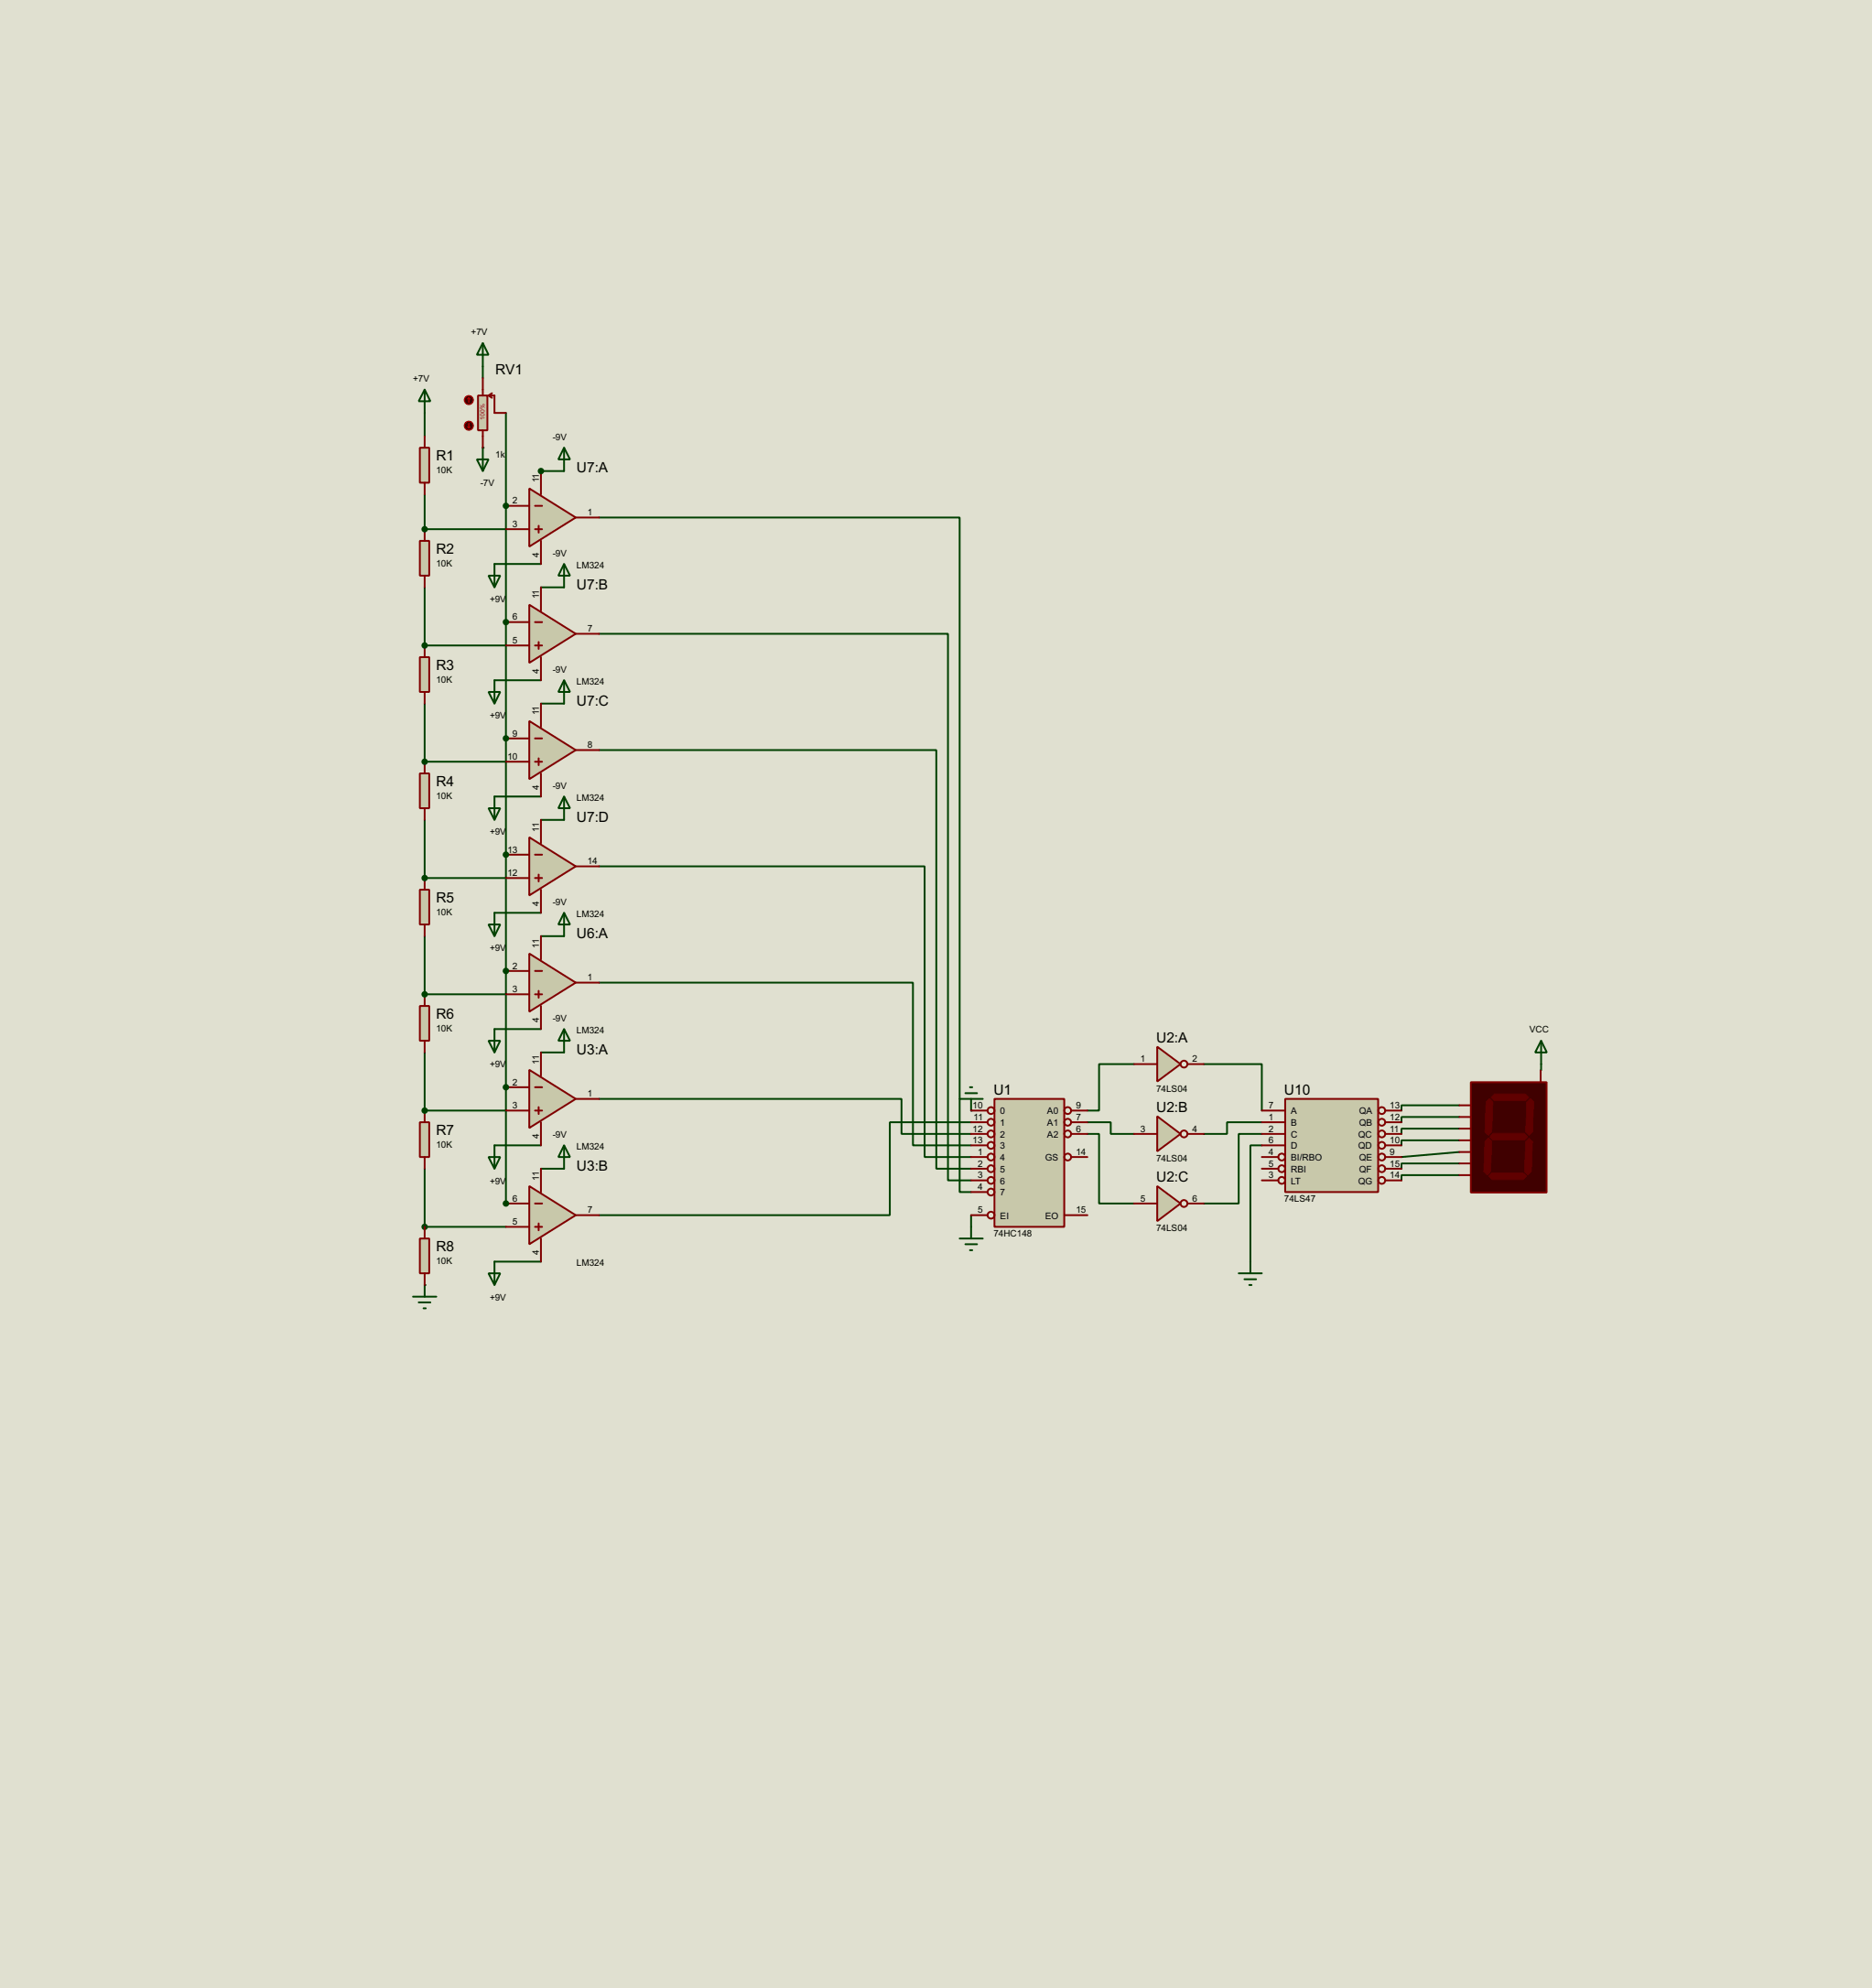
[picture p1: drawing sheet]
<svg xmlns="http://www.w3.org/2000/svg" width="409mm" height="434mm" viewBox="0 0 409 434" stroke-linecap="round" stroke-linejoin="round" font-family="sans-serif">
<path d="M0 0h408.9v434.3h-408.9z" fill="#e0e0d0"/>
<path d="M92.8 229.9v12.7" fill="none" stroke="#004000" stroke-width=".4"/>
<circle cx="92.8" cy="242.6" r=".2" fill="#004000"/>
<path d="M92.8 242.6h17.7" fill="none" stroke="#004000" stroke-width=".4"/>
<circle cx="92.8" cy="141" r=".2" fill="#004000"/>
<path d="M92.8 128.3v12.7h17.7M92.8 153.7v12.7" fill="none" stroke="#004000" stroke-width=".4"/>
<circle cx="92.8" cy="166.4" r=".2" fill="#004000"/>
<path d="M92.8 166.4h17.7M92.8 204.5v12.7" fill="none" stroke="#004000" stroke-width=".4"/>
<circle cx="92.8" cy="217.2" r=".2" fill="#004000"/>
<path d="M92.8 90.2v5.1M92.8 108v7.6M92.8 217.2h17.7M336.6 232.5l-.1 1.4M318.8 241.5h-12.7v1.1M318.8 244h-12.7v1.2M318.8 246.6h-12.7v1.1M318.8 249.1h-12.7v1.1M318.8 254.2h-12.7v1.1M318.8 256.7h-12.7v1.2M318.8 251.7l-12.7 1.1" fill="none" stroke="#004000" stroke-width=".4"/>
<circle cx="92.8" cy="115.6" r=".2" fill="#004000"/>
<path d="M92.8 115.6h17.7M92.8 179.1v12.7" fill="none" stroke="#004000" stroke-width=".4"/>
<circle cx="92.8" cy="191.8" r=".2" fill="#004000"/>
<path d="M92.8 191.8h17.7M92.8 255.3v12.7h17.7" fill="none" stroke="#004000" stroke-width=".4"/>
<circle cx="110.5" cy="110.5" r=".2" fill="#004000"/>
<path d="M110.5 110.5v25.4" fill="none" stroke="#004000" stroke-width=".4"/>
<circle cx="110.5" cy="135.9" r=".2" fill="#004000"/>
<path d="M110.5 135.9v25.4" fill="none" stroke="#004000" stroke-width=".4"/>
<circle cx="110.5" cy="161.3" r=".2" fill="#004000"/>
<path d="M110.5 161.3v25.4" fill="none" stroke="#004000" stroke-width=".4"/>
<circle cx="110.5" cy="186.7" r=".2" fill="#004000"/>
<path d="M110.5 186.7v25.4" fill="none" stroke="#004000" stroke-width=".4"/>
<circle cx="110.5" cy="212.1" r=".2" fill="#004000"/>
<path d="M110.5 212.1v25.4" fill="none" stroke="#004000" stroke-width=".4"/>
<circle cx="110.5" cy="237.5" r=".2" fill="#004000"/>
<path d="M110.5 237.5v25.4" fill="none" stroke="#004000" stroke-width=".4"/>
<circle cx="110.5" cy="262.9" r=".2" fill="#004000"/>
<g fill="none" stroke="#004000" stroke-width=".4">
<path d="M108 123.2h10.2M118.2 128.3h5M108 148.6h10.2M118.2 153.7h5M108 174h10.2M118.2 179.1h5M108 199.4h10.2M118.2 204.5h5M108 224.8h10.2M118.2 229.9h5M108 250.2h10.2M118.2 255.3h5"/>
<path d="M108 275.6h10.2"/>
</g>
<circle cx="105.5" cy="97.8" r=".2" fill="#004000"/>
<path d="M105.5 80.1v2.5M110.5 90.2v20.3M118.2 102.9h5" fill="none" stroke="#004000" stroke-width=".4"/>
<g fill="#004000">
<circle cx="118.2" cy="102.9" r=".2"/>
<circle cx="92.8" cy="268" r=".2"/>
<circle cx="92.8" cy="280.7" r=".2"/>
<circle cx="212.1" cy="242.6" r=".2"/>
</g>
<g fill="none" stroke="#004000" stroke-width=".4">
<path d="M130.9 113.1h78.7v147.3h2.5M130.9 138.5h76.2v119.4h5M130.9 163.9h73.6v91.4h7.6M130.9 189.3h71.1v63.5h10.1M130.9 214.7h68.5v35.5h12.7M247.7 232.5h-7.6v10.1h-2.6M262.9 232.5h12.7v10.1M130.9 240.1h66v7.6h15.2M212.1 245.2h-17.7v20.3h-63.5M237.5 245.2h5.1v2.5h5.1M237.5 247.7h2.6v15.2h7.6M275.6 245.2h-7.6v2.5h-5.1"/>
<path d="M275.6 247.7h-5v15.2h-7.7M275.6 250.2h-2.5v25.4M212.1 265.5v2.5"/>
</g>
<path d="M115.6 233.7l10.2 6.4-10.2 6.3z" fill="#c8c8aa" stroke="#800000" stroke-width=".4"/>
<path d="M110.5 237.5h5.1M116.9 237.5h1.5M118.2 229.9v5.1M110.5 242.6h5.1M116.9 242.6h1.5M117.7 241.9v1.5M118.2 245.2v5M125.8 240.1h5.1" fill="none" stroke="#800000" stroke-width=".4"/>
<path d="M115.6 259.1l10.2 6.4-10.2 6.3z" fill="#c8c8aa" stroke="#800000" stroke-width=".4"/>
<path d="M118.2 255.3v5.1M110.5 262.9h5.1M110.5 268h5.1M116.9 262.9h1.5M116.9 268h1.5M117.7 267.3v1.5M118.2 270.6v5M125.8 265.5h5.1" fill="none" stroke="#800000" stroke-width=".4"/>
<path d="M115.6 208.3l10.2 6.4-10.2 6.3z" fill="#c8c8aa" stroke="#800000" stroke-width=".4"/>
<path d="M110.5 212.1h5.1M110.5 217.2h5.1M116.9 212.1h1.5M116.9 217.2h1.5M117.7 216.5v1.5M118.2 204.5v5.1M118.2 219.8v5M125.8 214.7h5.1" fill="none" stroke="#800000" stroke-width=".4"/>
<path d="M115.6 182.9l10.2 6.4-10.2 6.3z" fill="#c8c8aa" stroke="#800000" stroke-width=".4"/>
<path d="M118.2 179.1v5.1M110.5 186.7h5.1M110.5 191.8h5.1M116.9 186.7h1.5M116.9 191.8h1.5M117.7 191.1v1.5M118.2 194.4v5M125.8 189.3h5.1" fill="none" stroke="#800000" stroke-width=".4"/>
<path d="M115.6 157.5l10.2 6.4-10.2 6.3z" fill="#c8c8aa" stroke="#800000" stroke-width=".4"/>
<path d="M118.2 153.7v5.1M110.5 161.3h5.1M110.5 166.4h5.1M116.9 161.3h1.5M116.9 166.4h1.5M117.7 165.7v1.5M118.2 169v5M125.8 163.9h5.1" fill="none" stroke="#800000" stroke-width=".4"/>
<path d="M115.6 132.1l10.2 6.4-10.2 6.3z" fill="#c8c8aa" stroke="#800000" stroke-width=".4"/>
<path d="M110.5 135.9h5.1M116.9 135.9h1.5M118.2 128.3v5.1M125.8 138.5h5.1M110.5 141h5.1M116.9 141h1.5M117.7 140.3v1.5M118.2 143.6v5" fill="none" stroke="#800000" stroke-width=".4"/>
<path d="M115.6 106.7l10.2 6.4-10.2 6.3z" fill="#c8c8aa" stroke="#800000" stroke-width=".4"/>
<path d="M110.5 110.5h5.1M110.5 115.6h5.1M116.9 110.5h1.5M116.9 115.6h1.5M117.7 114.9v1.5M118.2 102.9v5.1M118.2 118.2v5M125.8 113.1h5.1" fill="none" stroke="#800000" stroke-width=".4"/>
<path d="M91.7 97.8h2.1v7.7h-2.1z" fill="#c8c8aa" stroke="#800000" stroke-width=".4"/>
<path d="M92.8 95.3v2.5M92.8 105.5v2.5" fill="none" stroke="#800000" stroke-width=".4"/>
<path d="M91.7 118.2h2.1v7.6h-2.1z" fill="#c8c8aa" stroke="#800000" stroke-width=".4"/>
<path d="M92.8 115.6v2.6M92.8 125.8v2.5" fill="none" stroke="#800000" stroke-width=".4"/>
<path d="M91.7 143.6h2.1v7.6h-2.1z" fill="#c8c8aa" stroke="#800000" stroke-width=".4"/>
<path d="M92.8 141v2.6M92.8 151.2v2.5" fill="none" stroke="#800000" stroke-width=".4"/>
<path d="M91.7 169h2.1v7.6h-2.1z" fill="#c8c8aa" stroke="#800000" stroke-width=".4"/>
<path d="M92.8 166.4v2.6M92.8 176.6v2.5" fill="none" stroke="#800000" stroke-width=".4"/>
<path d="M91.7 194.4h2.1v7.6h-2.1z" fill="#c8c8aa" stroke="#800000" stroke-width=".4"/>
<path d="M92.8 191.8v2.6M92.8 202v2.5" fill="none" stroke="#800000" stroke-width=".4"/>
<path d="M91.7 219.8h2.1v7.6h-2.1z" fill="#c8c8aa" stroke="#800000" stroke-width=".4"/>
<path d="M92.8 217.2v2.6M92.8 227.4v2.5" fill="none" stroke="#800000" stroke-width=".4"/>
<path d="M91.7 245.2h2.1v7.6h-2.1z" fill="#c8c8aa" stroke="#800000" stroke-width=".4"/>
<path d="M92.8 242.6v2.6M92.8 252.8v2.5" fill="none" stroke="#800000" stroke-width=".4"/>
<g fill="#004000" stroke="#004000" stroke-width=".4">
<circle cx="92.7" cy="242.6" r=".5"/>
<circle cx="92.7" cy="141" r=".5"/>
<circle cx="92.7" cy="166.4" r=".5"/>
<circle cx="92.7" cy="217.2" r=".5"/>
</g>
<path d="M209.6 270.6h5.1M210.9 271.8h2.5M211.9 273.1h.5M212.1 268v2.6" fill="none" stroke="#004000" stroke-width=".4"/>
<path d="M280.7 240.1h20.3v20.3h-20.3z" fill="#c8c8aa" stroke="#800000" stroke-width=".4"/>
<g fill="none" stroke="#800000" stroke-width=".4">
<path d="M275.6 242.6h5.1M275.6 245.2h5.1M275.6 247.7h5.1M275.6 250.2h5.1M275.6 252.8h3.6M275.6 255.3h3.6M275.6 257.9h3.6M302.6 242.6h3.5M302.6 245.2h3.5M302.6 247.7h3.5M302.6 250.2h3.5M302.6 252.8h3.5"/>
<path d="M302.6 255.3h3.5M302.6 257.9h3.5"/>
<circle cx="279.9" cy="257.9" r=".75"/>
<circle cx="279.9" cy="255.3" r=".75"/>
<circle cx="279.9" cy="252.8" r=".75"/>
<circle cx="301.8" cy="247.7" r=".75"/>
<circle cx="301.8" cy="250.2" r=".75"/>
<circle cx="301.8" cy="242.6" r=".75"/>
<circle cx="301.8" cy="257.9" r=".75"/>
<circle cx="301.8" cy="255.3" r=".75"/>
<circle cx="301.8" cy="245.2" r=".75"/>
<circle cx="301.8" cy="252.8" r=".75"/>
</g>
<path d="M321.3 236.4h16.5v24.1h-16.5z" fill="#400000" stroke="#800000" stroke-width=".4"/>
<g fill="#600000">
<path d="M325.6 239.7l.8-.7h6.8l.8 .7-.8 .8h-6.8z" fill-rule="evenodd"/>
<path d="M333.5 240.7l.8-.7 .7 .7-.2 6.6-.8 .8-.8-.8z" fill-rule="evenodd"/>
<path d="M326.1 247.6h6.9l.7 .8-.7 .7h-6.9l-.7-.7z" fill-rule="evenodd"/>
<path d="M324.6 240.7l.8-.7 .7 .7-.2 6.6-.8 .8-.8-.8z" fill-rule="evenodd"/>
<path d="M333.2 249.4l.8-.8 .8 .8-.3 6.6-.8 .7-.7-.7z" fill-rule="evenodd"/>
<path d="M325.1 257l.8-.8h6.8l.8 .8-.8 .7h-6.8z" fill-rule="evenodd"/>
<path d="M324.3 249.4l.8-.8 .8 .8-.3 6.6-.7 .7-.8-.7z" fill-rule="evenodd"/>
</g>
<g fill="#600000">
<path d="M325.6 239.7l.8-.8h6.8l.8 .8-.8 .8h-6.8zM325.6 239.7l.8 .8h6.8l.8-.8-.8-.7h-6.8z"/>
<path d="M333.4 240.7l.9-.8 .7 .8-.2 6.6-.8 .8-.8-.8zM333.5 240.7l-.3 6.6 .8 .8 .8-.8 .2-6.6-.7-.7z"/>
<path d="M326.1 247.5h6.9l.7 .9-.7 .8h-6.9l-.8-.8zM326.1 247.6l-.7 .8 .7 .7h6.9l.7-.7-.7-.8z"/>
<path d="M324.5 240.7l.9-.8 .7 .8-.2 6.6-.8 .8-.8-.8zM324.6 240.7l-.3 6.6 .8 .8 .8-.8 .2-6.6-.7-.7z"/>
<path d="M333.2 249.3l.8-.7 .8 .8-.3 6.6-.8 .7-.8-.8zM334 248.6l-.8 .8-.2 6.6 .7 .7 .8-.7 .3-6.6z"/>
<path d="M325.1 256.9l.8-.7h6.8l.8 .8-.8 .8h-6.8zM325.9 256.2l-.8 .8 .8 .7h6.8l.8-.7-.8-.8z"/>
<path d="M324.3 249.3l.8-.7 .8 .8-.3 6.6-.7 .7-.9-.8zM324.3 249.4l-.2 6.6 .8 .7 .7-.7 .3-6.6-.8-.8z"/>
</g>
<path d="M336.5 233.9v2.5M318.8 241.5h2.5M318.8 244h2.5M318.8 246.6h2.5M318.8 249.1h2.5M318.8 251.7h2.5M318.8 254.2h2.5M318.8 256.7h2.5" fill="none" stroke="#800000" stroke-width=".4"/>
<g fill="none" stroke="#004000" stroke-width=".4">
<path d="M105.5 75l1.2 2.5h-2.5zM105.5 75v5.1M92.8 85.1l1.2 2.6h-2.5zM92.8 85.1v5.1M105.5 97.8v5.1M123.2 97.8l1.3 2.6h-2.5zM123.2 97.8v5.1M104.2 100.4h2.5l-1.2 2.5zM106.7 125.8h2.6l-1.3 2.5zM108 123.2v5.1M123.2 123.2l1.3 2.6h-2.5zM123.2 123.2v5.1"/>
<path d="M106.7 151.2h2.6l-1.3 2.5zM108 148.6v5.1M123.2 148.6l1.3 2.6h-2.5zM123.2 148.6v5.1M106.7 176.6h2.6l-1.3 2.5zM108 174v5.1M123.2 174l1.3 2.6h-2.5zM123.2 174v5.1M108 199.4v5.1M123.2 199.4l1.3 2.6h-2.5zM123.2 199.4v5.1M106.7 202h2.6l-1.3 2.5z"/>
<path d="M106.7 227.4h2.6l-1.3 2.5zM108 224.8v5.1M123.2 224.8l1.3 2.6h-2.5zM123.2 224.8v5.1M336.6 227.4l1.3 2.5h-2.6zM336.6 227.4v5.1M106.7 252.8h2.6l-1.3 2.5zM108 250.2v5.1M123.2 250.2l1.3 2.6h-2.5zM123.2 250.2v5.1M106.7 278.2h2.6l-1.3 2.5zM108 275.6v5.1"/>
</g>
<g fill="#004000" stroke="#004000" stroke-width=".4">
<circle cx="92.7" cy="115.6" r=".5"/>
<circle cx="92.7" cy="191.8" r=".5"/>
<circle cx="92.7" cy="268" r=".5"/>
<circle cx="110.5" cy="110.5" r=".5"/>
<circle cx="110.5" cy="135.9" r=".5"/>
<circle cx="110.5" cy="161.3" r=".5"/>
<circle cx="110.5" cy="186.7" r=".5"/>
<circle cx="110.5" cy="212.1" r=".5"/>
<circle cx="110.5" cy="237.5" r=".5"/>
<circle cx="110.5" cy="262.9" r=".5"/>
</g>
<path d="M104.4 86.4h2.1v7.6h-2.1z" fill="#c8c8aa" stroke="#800000" stroke-width=".4"/>
<path d="M105.5 82.6v3.8M105.5 94v3.8M106.7 86.4l.8 .5M106.7 86.4h1.3v3.8h2.5M107.5 85.9l-.8 .5" fill="none" stroke="#800000" stroke-width=".4"/>
<circle cx="102.4" cy="87.4" r="1" fill="#400000" stroke="#f00" stroke-width=".2"/>
<path d="M102.4 86.9l-.2 .3M102.4 86.9l.3 .3M102.4 86.9v1" fill="none" stroke="#f00" stroke-width=".2"/>
<circle cx="102.4" cy="93" r="1" fill="#400000" stroke="#f00" stroke-width=".2"/>
<path d="M102.2 93.3l.2 .2M102.4 92.5v1M102.7 93.3l-.3 .2" fill="none" stroke="#f00" stroke-width=".2"/>
<circle cx="118.1" cy="102.9" r=".5" fill="#004000" stroke="#004000" stroke-width=".4"/>
<path d="M90.2 283.3h5.1M91.5 284.5h2.5M92.5 285.8h.5M92.8 280.7v2.6" fill="none" stroke="#004000" stroke-width=".4"/>
<path d="M91.7 270.6h2.1v7.6h-2.1z" fill="#c8c8aa" stroke="#800000" stroke-width=".4"/>
<path d="M92.8 268v2.6M92.8 278.2v2.5" fill="none" stroke="#800000" stroke-width=".4"/>
<path d="M210.9 238.8h2.5M211.9 237.5h.5M209.6 240.1h5.1M212.1 240.1v2.5" fill="none" stroke="#004000" stroke-width=".4"/>
<path d="M217.2 240.1h15.3v27.9h-15.3z" fill="#c8c8aa" stroke="#800000" stroke-width=".4"/>
<g fill="none" stroke="#800000" stroke-width=".4">
<path d="M212.1 242.6h3.6M212.1 245.2h3.6M212.1 247.7h3.6M212.1 250.2h3.6M212.1 252.8h3.6M212.1 255.3h3.6M212.1 257.9h3.6M234 242.6h3.5M234 245.2h3.5M234 247.7h3.5M234 252.8h3.5M212.1 260.4h3.6"/>
<path d="M212.1 265.5h3.6M232.5 265.5h5"/>
<circle cx="216.4" cy="245.2" r=".75"/>
<circle cx="216.4" cy="257.9" r=".75"/>
<circle cx="216.4" cy="242.6" r=".75"/>
<circle cx="216.4" cy="255.3" r=".75"/>
<circle cx="216.4" cy="250.2" r=".75"/>
<circle cx="216.4" cy="247.7" r=".75"/>
<circle cx="216.4" cy="252.8" r=".75"/>
<circle cx="233.2" cy="247.7" r=".75"/>
<circle cx="233.2" cy="242.6" r=".75"/>
<circle cx="233.2" cy="252.8" r=".75"/>
<circle cx="233.2" cy="245.2" r=".75"/>
<circle cx="216.4" cy="265.5" r=".75"/>
<circle cx="216.4" cy="260.4" r=".75"/>
</g>
<path d="M252.8 228.7l5.1 3.8-5.1 3.8z" fill="#c8c8aa" stroke="#800000" stroke-width=".4"/>
<g fill="none" stroke="#800000" stroke-width=".4">
<path d="M247.7 232.5h5.1M259.4 232.5h3.5"/>
<circle cx="258.6" cy="232.5" r=".75"/>
</g>
<path d="M252.8 243.9l5.1 3.8-5.1 3.8z" fill="#c8c8aa" stroke="#800000" stroke-width=".4"/>
<g fill="none" stroke="#800000" stroke-width=".4">
<path d="M247.7 247.7h5.1M259.4 247.7h3.5"/>
<circle cx="258.6" cy="247.7" r=".75"/>
</g>
<path d="M252.8 259.1l5.1 3.8-5.1 3.9z" fill="#c8c8aa" stroke="#800000" stroke-width=".4"/>
<g fill="none" stroke="#800000" stroke-width=".4">
<path d="M247.7 262.9h5.1M259.4 262.9h3.5"/>
<circle cx="258.6" cy="262.9" r=".75"/>
</g>
<path d="M270.6 278.2h5M271.8 279.5h2.6M273.1 275.6v2.6M272.9 280.7h.5" fill="none" stroke="#004000" stroke-width=".4"/>
<g font-size="3.1">
<text x="108.2" y="81.7">RV1</text>
<text x="95.2" y="100.6">R1</text>
<text x="126" y="103.3">U7:A</text>
<text x="95.2" y="120.9">R2</text>
<text x="126" y="128.7">U7:B</text>
<text x="95.2" y="146.3">R3</text>
<text x="126" y="154.1">U7:C</text>
<text x="95.2" y="171.7">R4</text>
<text x="126" y="179.5">U7:D</text>
<text x="95.2" y="197.1">R5</text>
<text x="126" y="204.9">U6:A</text>
<text x="95.2" y="222.5">R6</text>
<text x="252.6" y="227.8">U2:A</text>
<text x="126" y="230.3">U3:A</text>
<text x="217" y="239.2">U1</text>
<text x="280.5" y="239.2">U10</text>
<text x="252.6" y="243">U2:B</text>
<text x="95.2" y="247.9">R7</text>
<text x="126" y="255.7">U3:B</text>
<text x="252.6" y="258.2">U2:C</text>
<text x="95.2" y="273.3">R8</text>
</g>
<g font-size="2">
<text x="102.9" y="73.2">+7V</text>
<text x="90.2" y="83.4">+7V</text>
<text x="108.2" y="100">1k</text>
<text x="120.7" y="96.1">-9V</text>
<text x="95.2" y="103.4">10K</text>
<text x="104.9" y="106.2">-7V</text>
<text x="117.7" y="105.5" transform="rotate(-90 117.7 105.5)">11</text>
<text x="111.9" y="110.1">2</text>
<text x="128.3" y="112.6">1</text>
<text x="111.9" y="115.2">3</text>
<text x="95.2" y="123.7">10K</text>
<text x="117.7" y="121.8" transform="rotate(-90 117.7 121.8)">4</text>
<text x="120.7" y="121.5">-9V</text>
<text x="126" y="124.1">LM324</text>
<text x="107" y="131.6">+9V</text>
<text x="117.7" y="130.9" transform="rotate(-90 117.7 130.9)">11</text>
<text x="111.9" y="135.5">6</text>
<text x="111.9" y="140.6">5</text>
<text x="128.3" y="138">7</text>
<text x="95.2" y="149.1">10K</text>
<text x="117.7" y="147.2" transform="rotate(-90 117.7 147.2)">4</text>
<text x="120.7" y="146.9">-9V</text>
<text x="126" y="149.5">LM324</text>
<text x="107" y="157">+9V</text>
<text x="111.9" y="160.9">9</text>
<text x="117.7" y="156.3" transform="rotate(-90 117.7 156.3)">11</text>
<text x="110.8" y="166">10</text>
<text x="128.3" y="163.4">8</text>
<text x="117.7" y="172.6" transform="rotate(-90 117.7 172.6)">4</text>
<text x="120.7" y="172.3">-9V</text>
<text x="95.2" y="174.5">10K</text>
<text x="126" y="174.9">LM324</text>
<text x="107" y="182.4">+9V</text>
<text x="117.7" y="181.7" transform="rotate(-90 117.7 181.7)">11</text>
<text x="110.8" y="191.4">12</text>
<text x="110.8" y="186.3">13</text>
<text x="128.3" y="188.8">14</text>
<text x="120.7" y="197.7">-9V</text>
<text x="95.2" y="199.9">10K</text>
<text x="117.7" y="198" transform="rotate(-90 117.7 198)">4</text>
<text x="126" y="200.3">LM324</text>
<text x="107" y="207.8">+9V</text>
<text x="117.7" y="207.1" transform="rotate(-90 117.7 207.1)">11</text>
<text x="111.9" y="211.7">2</text>
<text x="128.3" y="214.2">1</text>
<text x="111.9" y="216.8">3</text>
<text x="95.2" y="225.3">10K</text>
<text x="117.7" y="223.4" transform="rotate(-90 117.7 223.4)">4</text>
<text x="120.7" y="223.1">-9V</text>
<text x="126" y="225.7">LM324</text>
<text x="334.1" y="225.6">VCC</text>
<text x="107" y="233.2">+9V</text>
<text x="117.7" y="232.5" transform="rotate(-90 117.7 232.5)">11</text>
<text x="249.1" y="232">1</text>
<text x="260.4" y="232">2</text>
<text x="111.9" y="237.1">2</text>
<text x="128.3" y="239.6">1</text>
<text x="252.6" y="238.4">74LS04</text>
<text x="111.9" y="242.2">3</text>
<text x="212.4" y="242.2">10</text>
<text x="212.7" y="244.7">11</text>
<text x="218.5" y="243.4">0</text>
<text x="218.5" y="245.9">1</text>
<text x="228.7" y="243.4">A0</text>
<text x="228.7" y="245.9">A1</text>
<text x="235" y="242.2">9</text>
<text x="235" y="244.7">7</text>
<text x="277" y="242.2">7</text>
<text x="277" y="244.7">1</text>
<text x="282" y="243.4">A</text>
<text x="282" y="245.9">B</text>
<text x="296.9" y="243.4">QA</text>
<text x="296.9" y="245.9">QB</text>
<text x="303.6" y="242.2">13</text>
<text x="303.6" y="244.7">12</text>
<text x="95.2" y="250.7">10K</text>
<text x="117.7" y="248.8" transform="rotate(-90 117.7 248.8)">4</text>
<text x="120.7" y="248.5">-9V</text>
<text x="126" y="251.1">LM324</text>
<text x="212.4" y="247.3">12</text>
<text x="212.4" y="249.8">13</text>
<text x="218.5" y="248.5">2</text>
<text x="218.5" y="251">3</text>
<text x="228.7" y="248.5">A2</text>
<text x="235" y="247.3">6</text>
<text x="249.1" y="247.3">3</text>
<text x="260.4" y="247.3">4</text>
<text x="277" y="247.3">2</text>
<text x="277" y="249.8">6</text>
<text x="282" y="248.5">C</text>
<text x="282" y="251">D</text>
<text x="296.7" y="248.5">QC</text>
<text x="296.7" y="251">QD</text>
<text x="303.6" y="247.3">11</text>
<text x="303.6" y="249.8">10</text>
<text x="117.7" y="257.9" transform="rotate(-90 117.7 257.9)">11</text>
<text x="213.5" y="252.3">1</text>
<text x="213.5" y="254.9">2</text>
<text x="213.5" y="257.4">3</text>
<text x="218.5" y="253.5">4</text>
<text x="218.5" y="256.1">5</text>
<text x="228.3" y="253.5">GS</text>
<text x="235" y="252.3">14</text>
<text x="252.6" y="253.7">74LS04</text>
<text x="277" y="252.3">4</text>
<text x="277" y="254.9">5</text>
<text x="277" y="257.4">3</text>
<text x="282" y="253.5">BI/RBO</text>
<text x="282" y="256.1">RBI</text>
<text x="296.9" y="253.5">QE</text>
<text x="296.9" y="256.1">QF</text>
<text x="303.6" y="252.3">9</text>
<text x="303.6" y="254.9">15</text>
<text x="303.6" y="257.4">14</text>
<text x="107" y="258.6">+9V</text>
<text x="111.9" y="262.5">6</text>
<text x="213.5" y="260">4</text>
<text x="218.5" y="258.6">6</text>
<text x="218.5" y="261.2">7</text>
<text x="249.1" y="262.5">5</text>
<text x="260.4" y="262.5">6</text>
<text x="280.5" y="262.6">74LS47</text>
<text x="282" y="258.6">LT</text>
<text x="296.7" y="258.6">QG</text>
<text x="111.9" y="267.6">5</text>
<text x="128.3" y="265">7</text>
<text x="213.5" y="265">5</text>
<text x="218.5" y="266.2">EI</text>
<text x="228.3" y="266.2">EO</text>
<text x="235" y="265">15</text>
<text x="252.6" y="268.9">74LS04</text>
<text x="117.7" y="274.2" transform="rotate(-90 117.7 274.2)">4</text>
<text x="217" y="270.2">74HC148</text>
<text x="95.2" y="276.1">10K</text>
<text x="126" y="276.5">LM324</text>
<text x="107" y="284">+9V</text>
</g>
<text font-size="1.4" fill="#c00000" x="105.9" y="91.7" transform="rotate(-90 105.9 91.7)">100%</text>
</svg>
